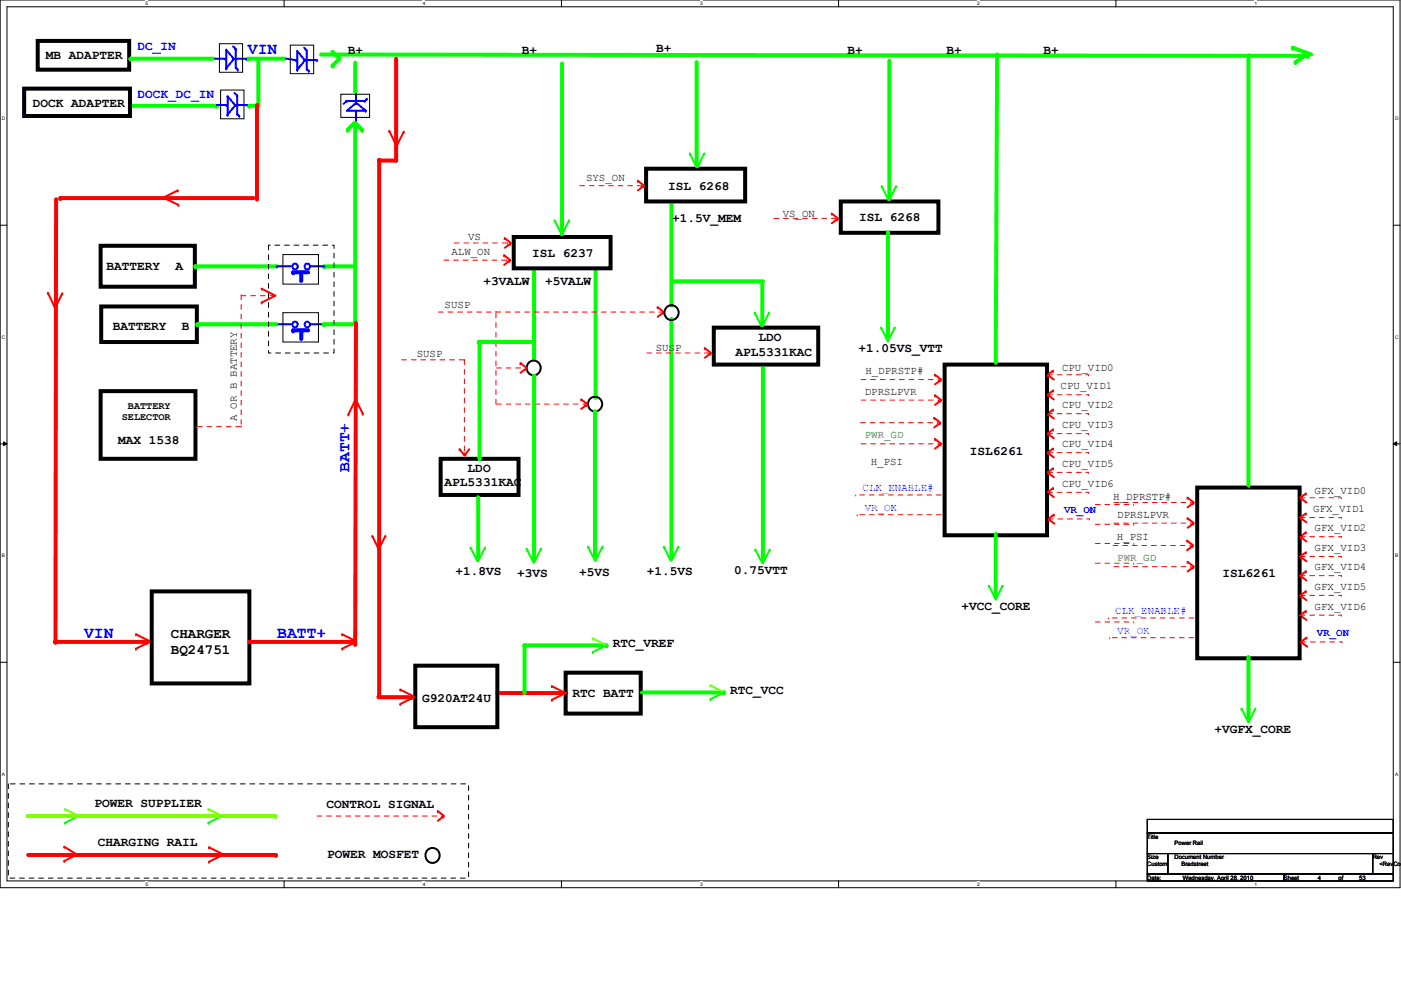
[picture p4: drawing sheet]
<svg xmlns="http://www.w3.org/2000/svg" width="297mm" height="210mm" viewBox="0 0 297 210" stroke-linecap="round" stroke-linejoin="round" font-family="sans-serif">
<path d="M0 0h296.8v188.2h-296.8zM1.5 1.4h293.9v185.4h-293.9z" fill="none" stroke="#000" stroke-width=".21"/>
<g fill="#fff">
<path d="M30.9 .2h.5v1.1h-.5z"/>
<path d="M30.9 186.9h.5v1.2h-.5z"/>
</g>
<path d="M60.2 0v1.4M60.2 186.8v1.4" fill="none" stroke="#000" stroke-width=".21"/>
<g fill="#fff">
<path d="M89.6 .2h.6v1.1h-.6z"/>
<path d="M89.6 186.9h.6v1.2h-.6z"/>
</g>
<path d="M119 0v1.4M119 186.8v1.4" fill="none" stroke="#000" stroke-width=".21"/>
<g fill="#fff">
<path d="M148.4 .2h.6v1.1h-.6z"/>
<path d="M148.4 186.9h.6v1.2h-.6z"/>
</g>
<path d="M177.8 0v1.4M177.8 186.8v1.4" fill="none" stroke="#000" stroke-width=".21"/>
<g fill="#fff">
<path d="M207.2 .2h.5v1.1h-.5z"/>
<path d="M207.2 186.9h.5v1.2h-.5z"/>
</g>
<path d="M236.6 0v1.4M236.6 186.8v1.4" fill="none" stroke="#000" stroke-width=".21"/>
<g fill="#fff">
<path d="M266 .2h.5v1.1h-.5z"/>
<path d="M266 186.9h.5v1.2h-.5z"/>
<path d="M.4 24.6h.7v1.1h-.7z"/>
<path d="M295.8 24.6h.7v1.1h-.7z"/>
<path d="M.4 70.9h.7v1.2h-.7z"/>
<path d="M295.8 70.9h.7v1.2h-.7z"/>
</g>
<path d="M0 47.8h1.5M295.4 47.8h1.4" fill="none" stroke="#000" stroke-width=".21"/>
<g fill="#fff">
<path d="M.4 117.3h.7v1.1h-.7z"/>
<path d="M295.8 117.3h.7v1.1h-.7z"/>
</g>
<path d="M0 94.1h1.5M.8 93.7l.7 .4-.7 .4zM295.4 94.1l.7-.4v.8zM295.4 94.1h1.4" fill="none" stroke="#000" stroke-width=".21"/>
<path d="M.8 93.7l.7 .4-.7 .4zM295.4 94.1l.7-.4v.8z" fill="#000"/>
<g fill="#fff">
<path d="M.4 163.6h.7v1.1h-.7z"/>
<path d="M295.8 163.6h.6v1.1h-.6z"/>
</g>
<path d="M0 140.4h1.5M295.4 140.4h1.4M243.2 173.7h52.2v2.9h-52.2zM243.2 176.6h52.2v4.4h-52.2zM243.2 181h4.4v4.3h-4.4zM243.2 185.3h29v1.5h-29zM247.6 181h43.4v4.3h-43.4zM272.2 185.3h23.2v1.5h-23.2zM291 181h4.4v4.3h-4.4z" fill="none" stroke="#000" stroke-width=".21"/>
<path d="M68.1 11.6l209.2 .3" fill="none" stroke="#0f0" stroke-width=".85"/>
<circle cx="277.3" cy="11.9" r=".42" fill="#0f0"/>
<path d="M52.6 12.4h7.8" fill="none" stroke="#0f0" stroke-width=".85"/>
<circle cx="52.6" cy="12.4" r=".42" fill="#0f0"/>
<path d="M105.4 146.9h14.5" fill="none" stroke="#f00" stroke-width=".85"/>
<circle cx="119.9" cy="146.9" r=".42" fill="#f00"/>
<path d="M119.9 142.6h15.9v8.7h-15.9z" fill="none" stroke="#000" stroke-width=".85"/>
<path d="M28 22.4h17.9" fill="none" stroke="#0f0" stroke-width=".85"/>
<circle cx="45.9" cy="22.4" r=".42" fill="#0f0"/>
<path d="M117 145.5l2.9 1.4" fill="none" stroke="#f00" stroke-width=".42"/>
<circle cx="117" cy="145.5" r=".21" fill="#f00"/>
<path d="M119.9 146.9l-2.9 1.5" fill="none" stroke="#f00" stroke-width=".42"/>
<circle cx="117" cy="148.4" r=".21" fill="#f00"/>
<path d="M111.2 136.8v10.1" fill="none" stroke="#0f0" stroke-width=".85"/>
<circle cx="111.2" cy="136.8" r=".42" fill="#0f0"/>
<path d="M111.2 136.8h17.4" fill="none" stroke="#0f0" stroke-width=".85"/>
<circle cx="128.6" cy="136.8" r=".42" fill="#0f0"/>
<path d="M125.7 135.4l2.9 1.4" fill="none" stroke="#80ff00" stroke-width=".42"/>
<circle cx="125.7" cy="135.4" r=".21" fill="#80ff00"/>
<path d="M128.6 136.8l-2.9 1.5" fill="none" stroke="#0f0" stroke-width=".42"/>
<circle cx="125.7" cy="138.3" r=".21" fill="#0f0"/>
<path d="M5.1 18.8h22.5v5.8h-22.5zM8 8.7h19.4v6.1h-19.4zM21.5 65h20.2v7.5h-20.2zM88 141.1h17.4v13.1h-17.4z" fill="none" stroke="#000" stroke-width=".85"/>
<path d="M27.7 12.4h17.6" fill="none" stroke="#0f0" stroke-width=".85"/>
<circle cx="27.7" cy="12.4" r=".42" fill="#0f0"/>
<path d="M48 10.5v4" fill="none" stroke="#00f" stroke-width=".42"/>
<circle cx="48" cy="14.5" r=".21" fill="#00f"/>
<path d="M50 10.4v3.9" fill="none" stroke="#00f" stroke-width=".42"/>
<circle cx="50" cy="14.3" r=".21" fill="#00f"/>
<path d="M49.4 12.4h2.8" fill="none" stroke="#00f" stroke-width=".42"/>
<circle cx="52.2" cy="12.4" r=".21" fill="#00f"/>
<path d="M48 10.5l1.5 1.9" fill="none" stroke="#00f" stroke-width=".42"/>
<circle cx="49.5" cy="12.4" r=".21" fill="#00f"/>
<path d="M49.5 12.6l-1.5 1.9" fill="none" stroke="#00f" stroke-width=".42"/>
<circle cx="48" cy="14.5" r=".21" fill="#00f"/>
<path d="M45.6 12.4h2.1" fill="none" stroke="#00f" stroke-width=".42"/>
<circle cx="47.7" cy="12.4" r=".21" fill="#00f"/>
<path d="M46.5 9.3h4.9v6h-4.9z" fill="none" stroke="#000" stroke-width=".21"/>
<path d="M50 14.3l.4 .5" fill="none" stroke="#00f" stroke-width=".42"/>
<circle cx="50.4" cy="14.8" r=".21" fill="#00f"/>
<path d="M49.4 9.8l.6 .6" fill="none" stroke="#00f" stroke-width=".42"/>
<circle cx="50" cy="10.4" r=".21" fill="#00f"/>
<path d="M46.8 19.1h4.9v6.1h-4.9z" fill="none" stroke="#000" stroke-width=".21"/>
<path d="M49.7 22.3h2.7" fill="none" stroke="#00f" stroke-width=".42"/>
<circle cx="52.4" cy="22.3" r=".21" fill="#00f"/>
<path d="M48.3 20.4v3.9" fill="none" stroke="#00f" stroke-width=".42"/>
<circle cx="48.3" cy="24.3" r=".21" fill="#00f"/>
<path d="M50.3 20.3v3.9" fill="none" stroke="#00f" stroke-width=".42"/>
<circle cx="50.3" cy="24.2" r=".21" fill="#00f"/>
<path d="M49.8 22.4l-1.5 1.9" fill="none" stroke="#00f" stroke-width=".42"/>
<circle cx="48.3" cy="24.3" r=".21" fill="#00f"/>
<path d="M48.3 20.4l1.5 1.9" fill="none" stroke="#00f" stroke-width=".42"/>
<circle cx="49.8" cy="22.3" r=".21" fill="#00f"/>
<path d="M49.7 19.7l.6 .6" fill="none" stroke="#00f" stroke-width=".42"/>
<circle cx="50.3" cy="20.3" r=".21" fill="#00f"/>
<path d="M45.9 22.3h2.1" fill="none" stroke="#00f" stroke-width=".42"/>
<circle cx="48" cy="22.3" r=".21" fill="#00f"/>
<path d="M50.3 24.2l.4 .4" fill="none" stroke="#00f" stroke-width=".42"/>
<circle cx="50.7" cy="24.6" r=".21" fill="#00f"/>
<path d="M54.8 13v9.3" fill="none" stroke="#0f0" stroke-width=".85"/>
<circle cx="54.8" cy="22.3" r=".42" fill="#0f0"/>
<path d="M52.9 22.4h1.9" fill="none" stroke="#0f0" stroke-width=".85"/>
<circle cx="52.9" cy="22.4" r=".42" fill="#0f0"/>
<g fill="none" stroke="#00f" stroke-width=".42">
<circle cx="62.5" cy="68.8" r=".59"/>
<circle cx="65.1" cy="68.8" r=".59"/>
</g>
<path d="M62.1 70.1h3.2" fill="none" stroke="#00f" stroke-width=".85"/>
<circle cx="62.1" cy="70.1" r=".42" fill="#00f"/>
<path d="M63.9 70.4v1.3" fill="none" stroke="#00f" stroke-width=".85"/>
<circle cx="63.9" cy="71.7" r=".42" fill="#00f"/>
<path d="M65.7 68.7h3.1" fill="none" stroke="#00f" stroke-width=".42"/>
<circle cx="65.7" cy="68.7" r=".21" fill="#00f"/>
<path d="M58.7 68.7h3" fill="none" stroke="#00f" stroke-width=".42"/>
<circle cx="58.7" cy="68.7" r=".21" fill="#00f"/>
<path d="M60 66.3h7.5v6.2h-7.5z" fill="none" stroke="#000" stroke-width=".21"/>
<path d="M41.9 68.7h16.6" fill="none" stroke="#0f0" stroke-width=".85"/>
<circle cx="41.9" cy="68.7" r=".42" fill="#0f0"/>
<path d="M75.3 27.1v41.5" fill="none" stroke="#0f0" stroke-width=".85"/>
<circle cx="75.3" cy="68.6" r=".42" fill="#0f0"/>
<path d="M73.6 23.5h3.9" fill="none" stroke="#00f" stroke-width=".42"/>
<circle cx="77.5" cy="23.5" r=".21" fill="#00f"/>
<path d="M73.4 21.4h3.9" fill="none" stroke="#00f" stroke-width=".42"/>
<circle cx="77.3" cy="21.4" r=".21" fill="#00f"/>
<path d="M75.5 19.3v2.7" fill="none" stroke="#00f" stroke-width=".42"/>
<circle cx="75.5" cy="19.3" r=".21" fill="#00f"/>
<path d="M75.5 21.8l-1.9 1.7" fill="none" stroke="#00f" stroke-width=".42"/>
<circle cx="75.5" cy="21.8" r=".21" fill="#00f"/>
<path d="M75.6 21.8l1.9 1.7" fill="none" stroke="#00f" stroke-width=".42"/>
<circle cx="77.5" cy="23.5" r=".21" fill="#00f"/>
<path d="M75.5 23.7v2.1" fill="none" stroke="#00f" stroke-width=".42"/>
<circle cx="75.5" cy="23.7" r=".21" fill="#00f"/>
<path d="M72.3 20h6.1v4.9h-6.1z" fill="none" stroke="#000" stroke-width=".21"/>
<path d="M77.8 21l-.5 .4" fill="none" stroke="#00f" stroke-width=".42"/>
<circle cx="77.8" cy="21" r=".21" fill="#00f"/>
<path d="M73.4 21.4l-.5 .6" fill="none" stroke="#00f" stroke-width=".42"/>
<circle cx="73.4" cy="21.4" r=".21" fill="#00f"/>
<path d="M68.7 68.7h6.2" fill="none" stroke="#0f0" stroke-width=".85"/>
<circle cx="68.7" cy="68.7" r=".42" fill="#0f0"/>
<path d="M75.3 13.3v6" fill="none" stroke="#0f0" stroke-width=".85"/>
<circle cx="75.3" cy="19.3" r=".42" fill="#0f0"/>
<path d="M21.3 82.9h20.1v14.4h-20.1z" fill="none" stroke="#000" stroke-width=".85"/>
<path d="M51.1 62.7h6.9M58 62.7h.1" fill="none" stroke="#f00" stroke-width=".21" stroke-dasharray="1 1 1 1 1 1 1 1"/>
<path d="M58.4 62.7l-2.9 1.4" fill="none" stroke="#f00" stroke-width=".42"/>
<circle cx="55.5" cy="64.1" r=".21" fill="#f00"/>
<path d="M51.1 62.5v27.8M41.7 90.5h.1M51 90.5h-9.3M51.1 90.3h.1" fill="none" stroke="#f00" stroke-width=".21" stroke-dasharray="1 1 1 1 1 1 1 1"/>
<path d="M72 12.4l-1.5 1.5" fill="none" stroke="#0f0" stroke-width=".85"/>
<circle cx="70.5" cy="13.9" r=".42" fill="#0f0"/>
<path d="M70.5 11l1.5 1.4" fill="none" stroke="#0f0" stroke-width=".85"/>
<circle cx="70.5" cy="11" r=".42" fill="#0f0"/>
<path d="M75.3 26l1.4 1.5" fill="none" stroke="#0f0" stroke-width=".85"/>
<circle cx="76.7" cy="27.5" r=".42" fill="#0f0"/>
<path d="M75.2 26l-1.5 1.5" fill="none" stroke="#0f0" stroke-width=".85"/>
<circle cx="73.7" cy="27.5" r=".42" fill="#0f0"/>
<path d="M93.4 97.3h16.5v7.6h-16.5z" fill="none" stroke="#000" stroke-width=".85"/>
<path d="M101.4 105.4v12.8" fill="none" stroke="#0f0" stroke-width=".85"/>
<circle cx="101.4" cy="118.2" r=".42" fill="#0f0"/>
<path d="M147.7 13.2v21.6" fill="none" stroke="#0f0" stroke-width=".85"/>
<circle cx="147.7" cy="34.8" r=".42" fill="#0f0"/>
<path d="M161.8 77.7v41" fill="none" stroke="#0f0" stroke-width=".85"/>
<circle cx="161.8" cy="118.7" r=".42" fill="#0f0"/>
<path d="M142.4 67.6v50.6" fill="none" stroke="#0f0" stroke-width=".85"/>
<circle cx="142.4" cy="118.2" r=".42" fill="#0f0"/>
<path d="M142.4 43.1v21.5" fill="none" stroke="#0f0" stroke-width=".85"/>
<circle cx="142.4" cy="64.6" r=".42" fill="#0f0"/>
<path d="M161.6 59.8v9.2" fill="none" stroke="#0f0" stroke-width=".85"/>
<circle cx="161.6" cy="69" r=".42" fill="#0f0"/>
<path d="M142.5 59.6h19.3" fill="none" stroke="#0f0" stroke-width=".85"/>
<circle cx="142.5" cy="59.6" r=".42" fill="#0f0"/>
<path d="M178.3 42.7h20.7v6.7h-20.7z" fill="none" stroke="#000" stroke-width=".85"/>
<path d="M188.5 12.9v29.1" fill="none" stroke="#0f0" stroke-width=".85"/>
<circle cx="188.5" cy="42" r=".42" fill="#0f0"/>
<path d="M188.3 49.2v21.8" fill="none" stroke="#0f0" stroke-width=".85"/>
<circle cx="188.3" cy="71" r=".42" fill="#0f0"/>
<path d="M137 35.8h21v6.9h-21zM151.3 69.5h22.2v7.8h-22.2z" fill="none" stroke="#000" stroke-width=".85"/>
<path d="M163.2 116.5l-1.4 2.9" fill="none" stroke="#0f0" stroke-width=".42"/>
<circle cx="163.2" cy="116.5" r=".21" fill="#0f0"/>
<path d="M160.1 116.5l1.5 2.9" fill="none" stroke="#0f0" stroke-width=".42"/>
<circle cx="160.1" cy="116.5" r=".21" fill="#0f0"/>
<path d="M143.8 116l-1.4 2.9" fill="none" stroke="#0f0" stroke-width=".42"/>
<circle cx="143.8" cy="116" r=".21" fill="#0f0"/>
<path d="M140.8 116l1.4 2.9" fill="none" stroke="#0f0" stroke-width=".42"/>
<circle cx="140.8" cy="116" r=".21" fill="#0f0"/>
<path d="M127.7 116l-1.4 2.9" fill="none" stroke="#0f0" stroke-width=".42"/>
<circle cx="127.7" cy="116" r=".21" fill="#0f0"/>
<path d="M124.7 116l1.4 2.9" fill="none" stroke="#0f0" stroke-width=".42"/>
<circle cx="124.7" cy="116" r=".21" fill="#0f0"/>
<path d="M114.7 116.4l-1.5 2.9" fill="none" stroke="#0f0" stroke-width=".42"/>
<circle cx="114.7" cy="116.4" r=".21" fill="#0f0"/>
<path d="M111.7 116.4l1.4 2.9" fill="none" stroke="#0f0" stroke-width=".42"/>
<circle cx="111.7" cy="116.4" r=".21" fill="#0f0"/>
<path d="M102.8 116.1l-1.4 2.9" fill="none" stroke="#0f0" stroke-width=".42"/>
<circle cx="102.8" cy="116.1" r=".21" fill="#0f0"/>
<path d="M99.8 116.1l1.4 2.9" fill="none" stroke="#0f0" stroke-width=".42"/>
<circle cx="99.8" cy="116.1" r=".21" fill="#0f0"/>
<path d="M190 39.5l-1.5 2.9" fill="none" stroke="#0f0" stroke-width=".42"/>
<circle cx="190" cy="39.5" r=".21" fill="#0f0"/>
<path d="M186.9 39.5l1.5 2.9" fill="none" stroke="#0f0" stroke-width=".42"/>
<circle cx="186.9" cy="39.5" r=".21" fill="#0f0"/>
<path d="M163.1 66.3l-1.5 2.9" fill="none" stroke="#0f0" stroke-width=".42"/>
<circle cx="163.1" cy="66.3" r=".21" fill="#0f0"/>
<path d="M160 66.3l1.5 2.9" fill="none" stroke="#0f0" stroke-width=".42"/>
<circle cx="160" cy="66.3" r=".21" fill="#0f0"/>
<path d="M149.3 32.6l-1.4 2.9" fill="none" stroke="#0f0" stroke-width=".42"/>
<circle cx="149.3" cy="32.6" r=".21" fill="#0f0"/>
<path d="M146.3 32.6l1.4 2.9" fill="none" stroke="#0f0" stroke-width=".42"/>
<circle cx="146.3" cy="32.6" r=".21" fill="#0f0"/>
<path d="M189.7 69.5l-1.4 2.9" fill="none" stroke="#0f0" stroke-width=".42"/>
<circle cx="189.7" cy="69.5" r=".21" fill="#0f0"/>
<path d="M186.8 69.5l1.5 2.9" fill="none" stroke="#0f0" stroke-width=".42"/>
<circle cx="186.8" cy="69.5" r=".21" fill="#0f0"/>
<path d="M55.5 61.2l2.9 1.5" fill="none" stroke="#f00" stroke-width=".42"/>
<circle cx="55.5" cy="61.2" r=".21" fill="#f00"/>
<path d="M21.3 52.1h20v8.7h-20z" fill="none" stroke="#000" stroke-width=".85"/>
<path d="M68.8 56.5h6.1" fill="none" stroke="#0f0" stroke-width=".85"/>
<circle cx="68.8" cy="56.5" r=".42" fill="#0f0"/>
<path d="M41.4 56.5h17.4" fill="none" stroke="#0f0" stroke-width=".85"/>
<circle cx="41.4" cy="56.5" r=".42" fill="#0f0"/>
<path d="M56.9 52h13.9v22.8h-13.9z" fill="none" stroke="#000" stroke-width=".21" stroke-dasharray="1 1 1 1 1 1 1 1"/>
<g fill="none" stroke="#00f" stroke-width=".42">
<circle cx="62.5" cy="56.5" r=".59"/>
<circle cx="65.1" cy="56.5" r=".59"/>
</g>
<path d="M62.1 57.7h3.2" fill="none" stroke="#00f" stroke-width=".85"/>
<circle cx="62.1" cy="57.7" r=".42" fill="#00f"/>
<path d="M63.9 58v1.4" fill="none" stroke="#00f" stroke-width=".85"/>
<circle cx="63.9" cy="59.4" r=".42" fill="#00f"/>
<path d="M65.7 56.5h3.1" fill="none" stroke="#00f" stroke-width=".42"/>
<circle cx="65.7" cy="56.5" r=".21" fill="#00f"/>
<path d="M58.7 56.5h3" fill="none" stroke="#00f" stroke-width=".42"/>
<circle cx="58.7" cy="56.5" r=".21" fill="#00f"/>
<path d="M60 54h7.5v6.2h-7.5z" fill="none" stroke="#000" stroke-width=".21"/>
<path d="M80.4 33.9v113.5" fill="none" stroke="#f00" stroke-width=".85"/>
<circle cx="80.4" cy="147.4" r=".42" fill="#f00"/>
<path d="M80.4 34h3.6" fill="none" stroke="#f00" stroke-width=".85"/>
<circle cx="80.4" cy="34" r=".42" fill="#f00"/>
<path d="M84 12.4v21.5" fill="none" stroke="#f00" stroke-width=".85"/>
<circle cx="84" cy="33.9" r=".42" fill="#f00"/>
<path d="M84.9 146.2l2.9 1.5" fill="none" stroke="#f00" stroke-width=".42"/>
<circle cx="84.9" cy="146.2" r=".21" fill="#f00"/>
<path d="M87.8 147.8l-2.9 1.5" fill="none" stroke="#f00" stroke-width=".42"/>
<circle cx="84.9" cy="149.3" r=".21" fill="#f00"/>
<path d="M80.2 147.8h7" fill="none" stroke="#f00" stroke-width=".85"/>
<circle cx="87.2" cy="147.8" r=".42" fill="#f00"/>
<path d="M136.1 146.8h17.4" fill="none" stroke="#0f0" stroke-width=".85"/>
<circle cx="153.5" cy="146.8" r=".42" fill="#0f0"/>
<path d="M150.6 145.3l2.9 1.5" fill="none" stroke="#80ff00" stroke-width=".42"/>
<circle cx="150.6" cy="145.3" r=".21" fill="#80ff00"/>
<path d="M153.5 146.8l-2.9 1.5" fill="none" stroke="#0f0" stroke-width=".42"/>
<circle cx="150.6" cy="148.3" r=".21" fill="#0f0"/>
<path d="M82.5 27.8l1.5 3" fill="none" stroke="#f00" stroke-width=".42"/>
<circle cx="82.5" cy="27.8" r=".21" fill="#f00"/>
<path d="M85.6 27.9l-1.4 2.9" fill="none" stroke="#f00" stroke-width=".42"/>
<circle cx="85.6" cy="27.9" r=".21" fill="#f00"/>
<path d="M63 10.8v4" fill="none" stroke="#00f" stroke-width=".42"/>
<circle cx="63" cy="14.8" r=".21" fill="#00f"/>
<path d="M65 10.7v3.9" fill="none" stroke="#00f" stroke-width=".42"/>
<circle cx="65" cy="14.6" r=".21" fill="#00f"/>
<path d="M64.5 12.7h2.7" fill="none" stroke="#00f" stroke-width=".42"/>
<circle cx="67.2" cy="12.7" r=".21" fill="#00f"/>
<path d="M63 10.8l1.6 1.9" fill="none" stroke="#00f" stroke-width=".42"/>
<circle cx="64.6" cy="12.7" r=".21" fill="#00f"/>
<path d="M64.6 12.9l-1.6 1.9" fill="none" stroke="#00f" stroke-width=".42"/>
<circle cx="63" cy="14.8" r=".21" fill="#00f"/>
<path d="M60.7 12.4l2 .3" fill="none" stroke="#00f" stroke-width=".42"/>
<circle cx="62.7" cy="12.7" r=".21" fill="#00f"/>
<path d="M61.5 9.6h5v6h-5z" fill="none" stroke="#000" stroke-width=".21"/>
<path d="M65 14.6l.5 .4" fill="none" stroke="#00f" stroke-width=".42"/>
<circle cx="65.5" cy="15" r=".21" fill="#00f"/>
<path d="M64.5 10.1l.5 .6" fill="none" stroke="#00f" stroke-width=".42"/>
<circle cx="65" cy="10.7" r=".21" fill="#00f"/>
<path d="M32.2 125.4h20.7v19.5h-20.7z" fill="none" stroke="#000" stroke-width=".85"/>
<path d="M54.5 22.3v19.8" fill="none" stroke="#f00" stroke-width=".85"/>
<circle cx="54.5" cy="42.1" r=".42" fill="#f00"/>
<path d="M12.8 42h41" fill="none" stroke="#f00" stroke-width=".85"/>
<circle cx="12.8" cy="42" r=".42" fill="#f00"/>
<path d="M11.9 42.2l-.1 93.9" fill="none" stroke="#f00" stroke-width=".85"/>
<circle cx="11.8" cy="136.1" r=".42" fill="#f00"/>
<path d="M28.8 134.5l2.9 1.4" fill="none" stroke="#f00" stroke-width=".42"/>
<circle cx="28.8" cy="134.5" r=".21" fill="#f00"/>
<path d="M31.7 136.1l-2.9 1.4" fill="none" stroke="#f00" stroke-width=".42"/>
<circle cx="28.8" cy="137.5" r=".21" fill="#f00"/>
<path d="M11.6 136.1h19.6" fill="none" stroke="#f00" stroke-width=".85"/>
<circle cx="31.2" cy="136.1" r=".42" fill="#f00"/>
<path d="M72.6 134.5l2.9 1.4" fill="none" stroke="#f00" stroke-width=".42"/>
<circle cx="72.6" cy="134.5" r=".21" fill="#f00"/>
<path d="M75.5 136.1l-2.9 1.4" fill="none" stroke="#f00" stroke-width=".42"/>
<circle cx="72.6" cy="137.5" r=".21" fill="#f00"/>
<path d="M52.9 136.1h22" fill="none" stroke="#f00" stroke-width=".85"/>
<circle cx="74.9" cy="136.1" r=".42" fill="#f00"/>
<path d="M10.2 62.1l1.4 3.1" fill="none" stroke="#f00" stroke-width=".42"/>
<circle cx="10.2" cy="62.1" r=".21" fill="#f00"/>
<path d="M13.2 62.2l-1.4 3" fill="none" stroke="#f00" stroke-width=".42"/>
<circle cx="13.2" cy="62.2" r=".21" fill="#f00"/>
<path d="M34.8 42l3 1.4" fill="none" stroke="#f00" stroke-width=".42"/>
<circle cx="37.8" cy="43.4" r=".21" fill="#f00"/>
<path d="M37.7 40.4l-2.9 1.4" fill="none" stroke="#f00" stroke-width=".42"/>
<circle cx="37.7" cy="40.4" r=".21" fill="#f00"/>
<path d="M1.8 166.2h97.6v20h-97.6z" fill="none" stroke="#000" stroke-width=".21" stroke-dasharray="1 1 1 1 1 1 1 1"/>
<path d="M92.8 172l1.3 1" fill="none" stroke="#f00" stroke-width=".42"/>
<circle cx="92.8" cy="172" r=".21" fill="#f00"/>
<path d="M94 173.1l-1.2 .9" fill="none" stroke="#f00" stroke-width=".42"/>
<circle cx="94" cy="173.1" r=".21" fill="#f00"/>
<circle cx="91.7" cy="181.4" r="1.56" fill="none" stroke="#000" stroke-width=".42"/>
<path d="M139.4 65.2l1.4 1" fill="none" stroke="#f00" stroke-width=".42"/>
<circle cx="139.4" cy="65.2" r=".21" fill="#f00"/>
<path d="M140.6 66.3l-1.2 .9" fill="none" stroke="#f00" stroke-width=".42"/>
<circle cx="140.6" cy="66.3" r=".21" fill="#f00"/>
<path d="M78.9 113.7l1.5 3" fill="none" stroke="#f00" stroke-width=".42"/>
<circle cx="78.9" cy="113.7" r=".21" fill="#f00"/>
<path d="M81.7 113.7l-1.5 2.8" fill="none" stroke="#f00" stroke-width=".42"/>
<circle cx="81.7" cy="113.7" r=".21" fill="#f00"/>
<path d="M126.3 57.3v26.8" fill="none" stroke="#0f0" stroke-width=".85"/>
<circle cx="126.3" cy="84.1" r=".42" fill="#0f0"/>
<path d="M113.2 57.2v18.7" fill="none" stroke="#0f0" stroke-width=".85"/>
<circle cx="113.2" cy="75.9" r=".42" fill="#0f0"/>
<g fill="none" stroke="#000" stroke-width=".42">
<circle cx="113.1" cy="78" r="1.53"/>
<circle cx="126.1" cy="85.7" r="1.54"/>
</g>
<path d="M94.1 55.2h13.3M96.3 51.5h11.3M107.4 55.2h.1M107.6 51.5h.1" fill="none" stroke="#f00" stroke-width=".21" stroke-dasharray="1 1 1 1 1 1 1 1"/>
<path d="M110.4 77l1.3 1" fill="none" stroke="#f00" stroke-width=".42"/>
<circle cx="110.4" cy="77" r=".21" fill="#f00"/>
<path d="M105.2 66h.1M105.2 85.7v-19.7" fill="none" stroke="#f00" stroke-width=".21" stroke-dasharray="1 1 1 1 1 1 1 1"/>
<path d="M123.2 84.7l1.3 1" fill="none" stroke="#f00" stroke-width=".42"/>
<circle cx="123.2" cy="84.7" r=".21" fill="#f00"/>
<path d="M111.5 78.2l-1.1 .8" fill="none" stroke="#f00" stroke-width=".42"/>
<circle cx="111.5" cy="78.2" r=".21" fill="#f00"/>
<path d="M108 55.3l-1.1 .9" fill="none" stroke="#f00" stroke-width=".42"/>
<circle cx="108" cy="55.3" r=".21" fill="#f00"/>
<path d="M108.2 51.7l-1.2 .8" fill="none" stroke="#f00" stroke-width=".42"/>
<circle cx="108.2" cy="51.7" r=".21" fill="#f00"/>
<path d="M101.7 72.4v24.8" fill="none" stroke="#0f0" stroke-width=".85"/>
<circle cx="101.7" cy="97.2" r=".42" fill="#0f0"/>
<path d="M120.6 46.7l-1.4 3" fill="none" stroke="#0f0" stroke-width=".42"/>
<circle cx="120.6" cy="46.7" r=".21" fill="#0f0"/>
<path d="M105.3 85.7h18.6M123.9 85.7h.1" fill="none" stroke="#f00" stroke-width=".21" stroke-dasharray="1 1 1 1 1 1 1 1"/>
<path d="M124.4 85.9l-1.2 .8" fill="none" stroke="#f00" stroke-width=".42"/>
<circle cx="124.4" cy="85.9" r=".21" fill="#f00"/>
<path d="M101.5 72.5h11.2" fill="none" stroke="#0f0" stroke-width=".85"/>
<circle cx="101.5" cy="72.5" r=".42" fill="#0f0"/>
<path d="M126.1 87.2v30.5" fill="none" stroke="#0f0" stroke-width=".85"/>
<circle cx="126.1" cy="117.7" r=".42" fill="#0f0"/>
<path d="M105.3 78h6.2M111.5 78h.1" fill="none" stroke="#f00" stroke-width=".21" stroke-dasharray="1 1 1 1 1 1 1 1"/>
<path d="M108.9 50.2h20.6v6.7h-20.6z" fill="none" stroke="#000" stroke-width=".85"/>
<path d="M119.2 13.5v36" fill="none" stroke="#0f0" stroke-width=".85"/>
<circle cx="119.2" cy="49.5" r=".42" fill="#0f0"/>
<path d="M117.6 46.7l1.4 3" fill="none" stroke="#0f0" stroke-width=".42"/>
<circle cx="117.6" cy="46.7" r=".21" fill="#0f0"/>
<path d="M113.2 79.6v38.8" fill="none" stroke="#0f0" stroke-width=".85"/>
<circle cx="113.2" cy="118.4" r=".42" fill="#0f0"/>
<path d="M106.9 54.1l1.3 1.1" fill="none" stroke="#f00" stroke-width=".42"/>
<circle cx="106.9" cy="54.1" r=".21" fill="#f00"/>
<path d="M107 50.5l1.3 1" fill="none" stroke="#f00" stroke-width=".42"/>
<circle cx="107" cy="50.5" r=".21" fill="#f00"/>
<path d="M93 66.2h47.5M140.5 66.2h.1" fill="none" stroke="#f00" stroke-width=".21" stroke-dasharray="1 1 1 1 1 1 1 1"/>
<path d="M135.3 38.4l1.3 1" fill="none" stroke="#f00" stroke-width=".42"/>
<circle cx="135.3" cy="38.4" r=".21" fill="#f00"/>
<path d="M122.9 39.4h13.1M136 39.4h.1" fill="none" stroke="#f00" stroke-width=".21" stroke-dasharray="1 1 1 1 1 1 1 1"/>
<path d="M136.4 39.5l-1.1 .9" fill="none" stroke="#f00" stroke-width=".42"/>
<circle cx="136.4" cy="39.5" r=".21" fill="#f00"/>
<circle cx="142.3" cy="66.3" r="1.54" fill="none" stroke="#000" stroke-width=".42"/>
<path d="M75.3 84.8l-1.4 3.1" fill="none" stroke="#f00" stroke-width=".42"/>
<circle cx="73.9" cy="87.9" r=".21" fill="#f00"/>
<path d="M75.5 84.8l1.4 2.9" fill="none" stroke="#f00" stroke-width=".42"/>
<circle cx="76.9" cy="87.7" r=".21" fill="#f00"/>
<path d="M149.4 73.8l1.3 1" fill="none" stroke="#f00" stroke-width=".42"/>
<circle cx="149.4" cy="73.8" r=".21" fill="#f00"/>
<path d="M137.2 74.8h13M150.2 74.8h.1" fill="none" stroke="#f00" stroke-width=".21" stroke-dasharray="1 1 1 1 1 1 1 1"/>
<path d="M150.6 75l-1.2 .9" fill="none" stroke="#f00" stroke-width=".42"/>
<circle cx="150.6" cy="75" r=".21" fill="#f00"/>
<path d="M176.4 45.3l1.3 1" fill="none" stroke="#f00" stroke-width=".42"/>
<circle cx="176.4" cy="45.3" r=".21" fill="#f00"/>
<path d="M164.1 46.3h13M177.1 46.3h.1" fill="none" stroke="#f00" stroke-width=".21" stroke-dasharray="1 1 1 1 1 1 1 1"/>
<path d="M177.5 46.5l-1.1 .8" fill="none" stroke="#f00" stroke-width=".42"/>
<circle cx="177.5" cy="46.5" r=".21" fill="#f00"/>
<path d="M16.7 173l-2.9 1.5" fill="none" stroke="#0f0" stroke-width=".42"/>
<circle cx="13.8" cy="174.5" r=".21" fill="#0f0"/>
<path d="M47.1 173l-2.9 1.5" fill="none" stroke="#0f0" stroke-width=".42"/>
<circle cx="44.2" cy="174.5" r=".21" fill="#0f0"/>
<path d="M44.3 179.7l2.9 1.4" fill="none" stroke="#f00" stroke-width=".42"/>
<circle cx="44.3" cy="179.7" r=".21" fill="#f00"/>
<path d="M47.2 181.3l-2.9 1.4" fill="none" stroke="#f00" stroke-width=".42"/>
<circle cx="44.3" cy="182.7" r=".21" fill="#f00"/>
<path d="M16.5 181.1l-2.9 1.4" fill="none" stroke="#f00" stroke-width=".42"/>
<circle cx="13.6" cy="182.5" r=".21" fill="#f00"/>
<path d="M67.2 173h26.4M93.6 173h.1" fill="none" stroke="#f00" stroke-width=".21" stroke-dasharray="1 1 1 1 1 1 1 1"/>
<path d="M13.8 171.6l2.9 1.4" fill="none" stroke="#80ff00" stroke-width=".42"/>
<circle cx="13.8" cy="171.6" r=".21" fill="#80ff00"/>
<path d="M5.8 173h52.6" fill="none" stroke="#80ff00" stroke-width=".85"/>
<circle cx="58.4" cy="173" r=".42" fill="#80ff00"/>
<path d="M13.6 179.5l2.4 1.5" fill="none" stroke="#f00" stroke-width=".42"/>
<circle cx="13.6" cy="179.5" r=".21" fill="#f00"/>
<path d="M44.2 171.6l2.9 1.4" fill="none" stroke="#80ff00" stroke-width=".42"/>
<circle cx="44.2" cy="171.6" r=".21" fill="#80ff00"/>
<path d="M6 181.3h52.5" fill="none" stroke="#f00" stroke-width=".85"/>
<circle cx="58.5" cy="181.3" r=".42" fill="#f00"/>
<path d="M75.5 68.5l-.2 68" fill="none" stroke="#f00" stroke-width=".85"/>
<circle cx="75.3" cy="136.5" r=".42" fill="#f00"/>
<path d="M223.3 86.9l-1.2 .8" fill="none" stroke="#f00" stroke-width=".42"/>
<circle cx="223.3" cy="86.9" r=".21" fill="#f00"/>
<path d="M222.1 87.7h8.7M230.8 87.7h.1M222.1 104.4h8.7M230.8 104.4h.1M232.2 115.2h8.2M240.4 115.2h.1M232.2 131.9h8.2M240.4 131.9h.1" fill="none" stroke="#f00" stroke-width=".21" stroke-dasharray="1 1 1 1 1 1 1 1"/>
<path d="M222.3 104.5l1.1 .9" fill="none" stroke="#f00" stroke-width=".42"/>
<circle cx="222.3" cy="104.5" r=".21" fill="#f00"/>
<path d="M200.3 77.3h21.7v36.2h-21.7z" fill="none" stroke="#000" stroke-width=".85"/>
<path d="M198.2 79.5l1.4 1" fill="none" stroke="#f00" stroke-width=".42"/>
<circle cx="198.2" cy="79.5" r=".21" fill="#f00"/>
<path d="M222.3 87.9l1.1 .8" fill="none" stroke="#f00" stroke-width=".42"/>
<circle cx="222.3" cy="87.9" r=".21" fill="#f00"/>
<path d="M182.6 80.5h16.4M199 80.5h.1" fill="none" stroke="#f00" stroke-width=".21" stroke-dasharray="1 1 1 1 1 1 1 1"/>
<path d="M223.3 91.1l-1.2 .8" fill="none" stroke="#f00" stroke-width=".42"/>
<circle cx="223.3" cy="91.1" r=".21" fill="#f00"/>
<path d="M199.4 80.6l-1.2 .9" fill="none" stroke="#f00" stroke-width=".42"/>
<circle cx="199.4" cy="80.6" r=".21" fill="#f00"/>
<path d="M232.2 119.4h8.2M240.4 119.4h.1" fill="none" stroke="#f00" stroke-width=".21" stroke-dasharray="1 1 1 1 1 1 1 1"/>
<path d="M223.4 109.1l-1.1 .9" fill="none" stroke="#f00" stroke-width=".42"/>
<circle cx="223.4" cy="109.1" r=".21" fill="#f00"/>
<path d="M222.1 91.9h8.7M230.8 91.9h.1" fill="none" stroke="#f00" stroke-width=".21" stroke-dasharray="1 1 1 1 1 1 1 1"/>
<path d="M198.1 88.6l1.3 1" fill="none" stroke="#f00" stroke-width=".42"/>
<circle cx="198.1" cy="88.6" r=".21" fill="#f00"/>
<path d="M211.4 11.6l-.3 65.1" fill="none" stroke="#0f0" stroke-width=".85"/>
<circle cx="211.1" cy="76.7" r=".42" fill="#0f0"/>
<path d="M222.3 92.1l1.1 .8" fill="none" stroke="#f00" stroke-width=".42"/>
<circle cx="222.3" cy="92.1" r=".21" fill="#f00"/>
<path d="M211.1 113.2v13" fill="none" stroke="#0f0" stroke-width=".85"/>
<circle cx="211.1" cy="126.2" r=".42" fill="#0f0"/>
<path d="M182.5 89.6h16.3M198.8 89.6h.1" fill="none" stroke="#f00" stroke-width=".21" stroke-dasharray="1 1 1 1 1 1 1 1"/>
<path d="M212.6 124.2l-1.5 2.9" fill="none" stroke="#0f0" stroke-width=".42"/>
<circle cx="212.6" cy="124.2" r=".21" fill="#0f0"/>
<path d="M199.3 89.7l-1.2 .9" fill="none" stroke="#f00" stroke-width=".42"/>
<circle cx="199.3" cy="89.7" r=".21" fill="#f00"/>
<path d="M223.3 78.6l-1.2 .9" fill="none" stroke="#f00" stroke-width=".42"/>
<circle cx="223.3" cy="78.6" r=".21" fill="#f00"/>
<path d="M222.3 110h8.7M231 110h.1" fill="none" stroke="#f00" stroke-width=".21" stroke-dasharray="1 1 1 1 1 1 1 1"/>
<path d="M223.3 95.1l-1.2 .9" fill="none" stroke="#f00" stroke-width=".42"/>
<circle cx="223.3" cy="95.1" r=".21" fill="#f00"/>
<path d="M209.7 124.2l1.4 2.9" fill="none" stroke="#0f0" stroke-width=".42"/>
<circle cx="209.7" cy="124.2" r=".21" fill="#0f0"/>
<path d="M181.7 109.1h.1M199.6 109.1h-17.9M232.2 107h8.2M240.4 107h.1" fill="none" stroke="#f00" stroke-width=".21" stroke-dasharray="1 1 1 1 1 1 1 1"/>
<path d="M222.4 110.2l1.2 .8" fill="none" stroke="#f00" stroke-width=".42"/>
<circle cx="222.4" cy="110.2" r=".21" fill="#f00"/>
<path d="M222.1 79.5h8.7M230.8 79.5h.1M222.1 96h8.7M230.8 96h.1" fill="none" stroke="#f00" stroke-width=".21" stroke-dasharray="1 1 1 1 1 1 1 1"/>
<path d="M222.3 96.1l1.1 .9" fill="none" stroke="#f00" stroke-width=".42"/>
<circle cx="222.3" cy="96.1" r=".21" fill="#f00"/>
<path d="M222.3 79.6l1.1 .9" fill="none" stroke="#f00" stroke-width=".42"/>
<circle cx="222.3" cy="79.6" r=".21" fill="#f00"/>
<path d="M198.2 83.8l1.4 1" fill="none" stroke="#f00" stroke-width=".42"/>
<circle cx="198.2" cy="83.8" r=".21" fill="#f00"/>
<path d="M198.2 93.1l1.4 1" fill="none" stroke="#f00" stroke-width=".42"/>
<circle cx="198.2" cy="93.1" r=".21" fill="#f00"/>
<path d="M223.3 82.8l-1.2 .9" fill="none" stroke="#f00" stroke-width=".42"/>
<circle cx="223.3" cy="82.8" r=".21" fill="#f00"/>
<path d="M182.6 84.8h16.4M199 84.8h.1" fill="none" stroke="#f00" stroke-width=".21" stroke-dasharray="1 1 1 1 1 1 1 1"/>
<path d="M223.3 99.3l-1.2 .9" fill="none" stroke="#f00" stroke-width=".42"/>
<circle cx="223.3" cy="99.3" r=".21" fill="#f00"/>
<path d="M182.6 94.1h16.4M199 94.1h.1M232.2 111.2h8.2M240.4 111.2h.1" fill="none" stroke="#f00" stroke-width=".21" stroke-dasharray="1 1 1 1 1 1 1 1"/>
<path d="M199.4 85l-1.2 .9" fill="none" stroke="#f00" stroke-width=".42"/>
<circle cx="199.4" cy="85" r=".21" fill="#f00"/>
<path d="M199.4 94.2l-1.2 .9" fill="none" stroke="#f00" stroke-width=".42"/>
<circle cx="199.4" cy="94.2" r=".21" fill="#f00"/>
<path d="M222.1 83.7h8.7M230.8 83.7h.1M222.1 100.2h8.7M230.8 100.2h.1" fill="none" stroke="#f00" stroke-width=".21" stroke-dasharray="1 1 1 1 1 1 1 1"/>
<path d="M222.3 100.3l1.1 .9" fill="none" stroke="#f00" stroke-width=".42"/>
<circle cx="222.3" cy="100.3" r=".21" fill="#f00"/>
<path d="M222.3 83.8l1.1 .9" fill="none" stroke="#f00" stroke-width=".42"/>
<circle cx="222.3" cy="83.8" r=".21" fill="#f00"/>
<path d="M223.3 103.5l-1.2 .9" fill="none" stroke="#f00" stroke-width=".42"/>
<circle cx="223.3" cy="103.5" r=".21" fill="#f00"/>
<path d="M98.5 76.3v19.7M98.5 96h.1M181.4 104.9h.1M199.6 104.9h-18.2" fill="none" stroke="#f00" stroke-width=".21" stroke-dasharray="1 1 1 1 1 1 1 1"/>
<path d="M99.5 95.2l-.9 1.2" fill="none" stroke="#f00" stroke-width=".42"/>
<circle cx="98.6" cy="96.4" r=".21" fill="#f00"/>
<path d="M97.4 95.2l1.1 1.4" fill="none" stroke="#f00" stroke-width=".42"/>
<circle cx="97.4" cy="95.2" r=".21" fill="#f00"/>
<path d="M85.2 76.3h13.3M98.5 76.3h.1" fill="none" stroke="#f00" stroke-width=".21" stroke-dasharray="1 1 1 1 1 1 1 1"/>
<path d="M274.1 10.1l3.9 1.5" fill="none" stroke="#0f0" stroke-width=".85"/>
<circle cx="274.1" cy="10.1" r=".42" fill="#0f0"/>
<path d="M277.3 11.4l-2.6 1.8" fill="none" stroke="#0f0" stroke-width=".85"/>
<circle cx="274.7" cy="13.2" r=".42" fill="#0f0"/>
<path d="M276.9 112.9l-1.2 .9" fill="none" stroke="#f00" stroke-width=".42"/>
<circle cx="276.9" cy="112.9" r=".21" fill="#f00"/>
<path d="M275.7 113.8h8.7M284.4 113.8h.1M275.7 130.4h8.7M284.4 130.4h.1" fill="none" stroke="#f00" stroke-width=".21" stroke-dasharray="1 1 1 1 1 1 1 1"/>
<path d="M275.8 130.6l1.2 .8" fill="none" stroke="#f00" stroke-width=".42"/>
<circle cx="275.8" cy="130.6" r=".21" fill="#f00"/>
<path d="M253.8 103.4h21.7v36.2h-21.7z" fill="none" stroke="#000" stroke-width=".85"/>
<path d="M251.8 105.5l1.3 1.1" fill="none" stroke="#f00" stroke-width=".42"/>
<circle cx="251.8" cy="105.5" r=".21" fill="#f00"/>
<path d="M275.8 113.9l1.2 .9" fill="none" stroke="#f00" stroke-width=".42"/>
<circle cx="275.8" cy="113.9" r=".21" fill="#f00"/>
<path d="M236.2 106.6h16.3M252.5 106.6h.1" fill="none" stroke="#f00" stroke-width=".21" stroke-dasharray="1 1 1 1 1 1 1 1"/>
<path d="M276.9 117.1l-1.2 .9" fill="none" stroke="#f00" stroke-width=".42"/>
<circle cx="276.9" cy="117.1" r=".21" fill="#f00"/>
<path d="M253 106.7l-1.2 .9" fill="none" stroke="#f00" stroke-width=".42"/>
<circle cx="253" cy="106.7" r=".21" fill="#f00"/>
<path d="M277 135.2l-1.2 .9" fill="none" stroke="#f00" stroke-width=".42"/>
<circle cx="277" cy="135.2" r=".21" fill="#f00"/>
<path d="M275.7 118h8.7M284.4 118h.1" fill="none" stroke="#f00" stroke-width=".21" stroke-dasharray="1 1 1 1 1 1 1 1"/>
<path d="M251.7 114.6l1.3 1.1" fill="none" stroke="#f00" stroke-width=".42"/>
<circle cx="251.7" cy="114.6" r=".21" fill="#f00"/>
<path d="M264.7 11.7v91.1" fill="none" stroke="#0f0" stroke-width=".85"/>
<circle cx="264.7" cy="102.8" r=".42" fill="#0f0"/>
<path d="M275.8 118.2l1.2 .8" fill="none" stroke="#f00" stroke-width=".42"/>
<circle cx="275.8" cy="118.2" r=".21" fill="#f00"/>
<path d="M264.7 139.3v13" fill="none" stroke="#0f0" stroke-width=".85"/>
<circle cx="264.7" cy="152.3" r=".42" fill="#0f0"/>
<path d="M236 115.7h16.4M252.4 115.7h.1" fill="none" stroke="#f00" stroke-width=".21" stroke-dasharray="1 1 1 1 1 1 1 1"/>
<path d="M266.1 150.3l-1.4 2.9" fill="none" stroke="#0f0" stroke-width=".42"/>
<circle cx="266.1" cy="150.3" r=".21" fill="#0f0"/>
<path d="M252.8 115.8l-1.1 .9" fill="none" stroke="#f00" stroke-width=".42"/>
<circle cx="252.8" cy="115.8" r=".21" fill="#f00"/>
<path d="M276.9 104.6l-1.2 .9" fill="none" stroke="#f00" stroke-width=".42"/>
<circle cx="276.9" cy="104.6" r=".21" fill="#f00"/>
<path d="M275.8 136.1h8.7M284.5 136.1h.1" fill="none" stroke="#f00" stroke-width=".21" stroke-dasharray="1 1 1 1 1 1 1 1"/>
<path d="M276.9 121.2l-1.2 .8" fill="none" stroke="#f00" stroke-width=".42"/>
<circle cx="276.9" cy="121.2" r=".21" fill="#f00"/>
<path d="M263.2 150.3l1.5 2.9" fill="none" stroke="#0f0" stroke-width=".42"/>
<circle cx="263.2" cy="150.3" r=".21" fill="#0f0"/>
<path d="M235.3 135.2h.1M253.1 135.2h-17.8" fill="none" stroke="#f00" stroke-width=".21" stroke-dasharray="1 1 1 1 1 1 1 1"/>
<path d="M276 136.2l1.2 .9" fill="none" stroke="#f00" stroke-width=".42"/>
<circle cx="276" cy="136.2" r=".21" fill="#f00"/>
<path d="M275.7 105.5h8.7M284.4 105.5h.1M275.7 122h8.7M284.4 122h.1" fill="none" stroke="#f00" stroke-width=".21" stroke-dasharray="1 1 1 1 1 1 1 1"/>
<path d="M275.8 122.2l1.2 .9" fill="none" stroke="#f00" stroke-width=".42"/>
<circle cx="275.8" cy="122.2" r=".21" fill="#f00"/>
<path d="M275.8 105.7l1.2 .9" fill="none" stroke="#f00" stroke-width=".42"/>
<circle cx="275.8" cy="105.7" r=".21" fill="#f00"/>
<path d="M251.8 109.9l1.3 1" fill="none" stroke="#f00" stroke-width=".42"/>
<circle cx="251.8" cy="109.9" r=".21" fill="#f00"/>
<path d="M251.8 119.1l1.3 1" fill="none" stroke="#f00" stroke-width=".42"/>
<circle cx="251.8" cy="119.1" r=".21" fill="#f00"/>
<path d="M276.9 108.9l-1.2 .8" fill="none" stroke="#f00" stroke-width=".42"/>
<circle cx="276.9" cy="108.9" r=".21" fill="#f00"/>
<path d="M236.2 110.9h16.3M252.5 110.9h.1" fill="none" stroke="#f00" stroke-width=".21" stroke-dasharray="1 1 1 1 1 1 1 1"/>
<path d="M276.9 125.4l-1.2 .8" fill="none" stroke="#f00" stroke-width=".42"/>
<circle cx="276.9" cy="125.4" r=".21" fill="#f00"/>
<path d="M236.2 120.1h16.3M252.5 120.1h.1" fill="none" stroke="#f00" stroke-width=".21" stroke-dasharray="1 1 1 1 1 1 1 1"/>
<path d="M253 111l-1.2 .9" fill="none" stroke="#f00" stroke-width=".42"/>
<circle cx="253" cy="111" r=".21" fill="#f00"/>
<path d="M253 120.3l-1.2 .9" fill="none" stroke="#f00" stroke-width=".42"/>
<circle cx="253" cy="120.3" r=".21" fill="#f00"/>
<path d="M275.7 109.7h8.7M284.4 109.7h.1M275.7 126.2h8.7M284.4 126.2h.1" fill="none" stroke="#f00" stroke-width=".21" stroke-dasharray="1 1 1 1 1 1 1 1"/>
<path d="M275.8 126.4l1.2 .9" fill="none" stroke="#f00" stroke-width=".42"/>
<circle cx="275.8" cy="126.4" r=".21" fill="#f00"/>
<path d="M275.8 109.9l1.2 .8" fill="none" stroke="#f00" stroke-width=".42"/>
<circle cx="275.8" cy="109.9" r=".21" fill="#f00"/>
<path d="M276.9 129.6l-1.2 .8" fill="none" stroke="#f00" stroke-width=".42"/>
<circle cx="276.9" cy="129.6" r=".21" fill="#f00"/>
<path d="M235 131h.1M253.1 131h-18.1" fill="none" stroke="#f00" stroke-width=".21" stroke-dasharray="1 1 1 1 1 1 1 1"/>
<g font-size="3.5" fill="#00f">
<text x="52.6" y="11.5">VIN</text>
<text x="74.1" y="100" transform="rotate(-90 74.1 100)">BATT+</text>
<text x="17.8" y="135.3">VIN</text>
<text x="58.8" y="135.2">BATT+</text>
</g>
<g font-size="3">
<text x="36.2" y="135.3">CHARGER</text>
<text x="36.2" y="138.6">BQ24751</text>
</g>
<g font-size="2.7" fill="#00f">
<text x="29.1" y="10.7">DC_IN</text>
<text x="29.1" y="20.8">DOCK_DC_IN</text>
</g>
<g font-size="2.7">
<text x="73.7" y="11.4">B+</text>
<text x="110.7" y="11.4">B+</text>
<text x="139.1" y="11.1">B+</text>
<text x="179.7" y="11.4">B+</text>
<text x="200.7" y="11.4">B+</text>
<text x="221.3" y="11.4">B+</text>
<text x="9.7" y="12.4">MB ADAPTER</text>
<text x="7" y="22.7">DOCK ADAPTER</text>
<text x="141.6" y="40.2">ISL 6268</text>
<text x="142.5" y="47">+1.5V_MEM</text>
<text x="182.2" y="46.9">ISL 6268</text>
<text x="22.6" y="57.3">BATTERY</text>
<text x="37.2" y="57.3">A</text>
<text x="112.8" y="54.4">ISL 6237</text>
<text x="102.5" y="60.5">+3VALW</text>
<text x="115.6" y="60.3">+5VALW</text>
<text x="23.9" y="69.9">BATTERY</text>
<text x="38.6" y="69.9">B</text>
<text x="156" y="75.4">APL5331KAC</text>
<text x="160.8" y="72.3">LDO</text>
<text x="182" y="74.7">+1.05VS_VTT</text>
<text x="25.1" y="94.2">MAX 1538</text>
<text x="99.2" y="100">LDO</text>
<text x="205.6" y="96.4">ISL6261</text>
<text x="94.3" y="103.1">APL5331KAC</text>
<text x="96.6" y="122">+1.8VS</text>
<text x="109.6" y="122.3">+3VS</text>
<text x="122.8" y="122.2">+5VS</text>
<text x="137.2" y="121.9">+1.5VS</text>
<text x="155.7" y="121.7">0.75VTT</text>
<text x="259.2" y="122.4">ISL6261</text>
<text x="203.9" y="129.4">+VCC_CORE</text>
<text x="129.9" y="137.2">RTC_VREF</text>
<text x="89.5" y="148.8">G920AT24U</text>
<text x="121.4" y="147.8">RTC BATT</text>
<text x="154.8" y="147.2">RTC_VCC</text>
<text x="257.5" y="155.4">+VGFX_CORE</text>
<text x="20" y="171.1">POWER SUPPLIER</text>
<text x="69.3" y="171.4">CONTROL SIGNAL</text>
<text x="20.7" y="179.3">CHARGING RAIL</text>
<text x="69.4" y="181.9">POWER MOSFET</text>
</g>
<g font-size="2.3">
<text x="124.2" y="38.5">SYS_ON</text>
<text x="165.9" y="46">VS_ON</text>
<text x="99.2" y="50.9">VS</text>
<text x="95.7" y="54.1">ALW_ON</text>
<text x="94.3" y="65.3">SUSP</text>
<text x="88.3" y="75.7">SUSP</text>
<text x="139" y="74.4">SUSP</text>
<text x="183.3" y="83.7">DPRSLPVR</text>
<text x="183.5" y="79.3">H_DPRSTP#</text>
<text x="224.9" y="82.5">CPU_VID1</text>
<text x="225.2" y="78.7">CPU_VID0</text>
<text x="50.2" y="89.3" transform="rotate(-90 50.2 89.3)">A OR B BATTERY</text>
<text x="225.2" y="86.6">CPU_VID2</text>
<text x="225.2" y="90.8">CPU_VID3</text>
<text x="225.2" y="94.8">CPU_VID4</text>
<text x="184.6" y="98.6">H_PSI</text>
<text x="225.2" y="99">CPU_VID5</text>
<text x="225.2" y="103.2">CPU_VID6</text>
<text x="236" y="106.1">H_DPRSTP#</text>
<text x="278.7" y="104.8">GFX_VID0</text>
<text x="236.9" y="109.7">DPRSLPVR</text>
<text x="278.4" y="108.5">GFX_VID1</text>
<text x="278.7" y="112.6">GFX_VID2</text>
<text x="236.8" y="114.5">H_PSI</text>
<text x="278.7" y="116.8">GFX_VID3</text>
<text x="278.7" y="120.9">GFX_VID4</text>
<text x="278.7" y="125.1">GFX_VID5</text>
<text x="278.7" y="129.2">GFX_VID6</text>
</g>
<g font-size="2.3" fill="#008000">
<text x="183.3" y="92.9">PWR_GD</text>
<text x="236.9" y="119">PWR_GD</text>
</g>
<g font-size="2.3" fill="#00f">
<text x="182.9" y="104.1">CLK_ENABLE#</text>
<text x="183.3" y="108.3">VR_OK</text>
<text x="225.6" y="108.7">VR_ON</text>
<text x="236.5" y="130.1">CLK_ENABLE#</text>
<text x="236.9" y="134.3">VR_OK</text>
<text x="279.2" y="134.7">VR_ON</text>
</g>
<g font-size="2.2">
<text x="25.8" y="89.2">SELECTOR</text>
<text x="27.1" y="86.7">BATTERY</text>
</g>
<g font-size="1.3">
<text x="243.2" y="177.8">Title</text>
<text x="249" y="179.2">Power Rail</text>
<text x="243.2" y="182.2">Size</text>
<text x="243.2" y="183.6">Custom</text>
<text x="249" y="182.2">Document Number</text>
<text x="250.5" y="183.6">Bradstreet</text>
<text x="291" y="182.2">Rev</text>
<text x="292.5" y="183.6">&lt;RevCode</text>
<text x="243.2" y="186.5">Date:</text>
<text x="250.8" y="186.5">Wednesday, April 28, 2010</text>
<text x="272.2" y="186.5">Sheet</text>
<text x="279.4" y="186.5">4</text>
<text x="283.8" y="186.5">of</text>
<text x="288.2" y="186.5">53</text>
</g>
<g font-size="1">
<text x="30.9" y="1.1">5</text>
<text x="89.6" y="1.1">4</text>
<text x="148.4" y="1.1">3</text>
<text x="207.2" y="1.1">2</text>
<text x="266" y="1.1">1</text>
<text x=".4" y="25.5">D</text>
<text x="295.8" y="25.5">D</text>
<text x=".4" y="71.8">C</text>
<text x="295.8" y="71.8">C</text>
<text x=".4" y="118.2">B</text>
<text x="295.8" y="118.2">B</text>
<text x=".4" y="164.5">A</text>
<text x="295.8" y="164.5">A</text>
<text x="30.9" y="187.8">5</text>
<text x="89.6" y="187.8">4</text>
<text x="148.4" y="187.8">3</text>
<text x="207.2" y="187.8">2</text>
<text x="266" y="187.8">1</text>
</g>
</svg>
